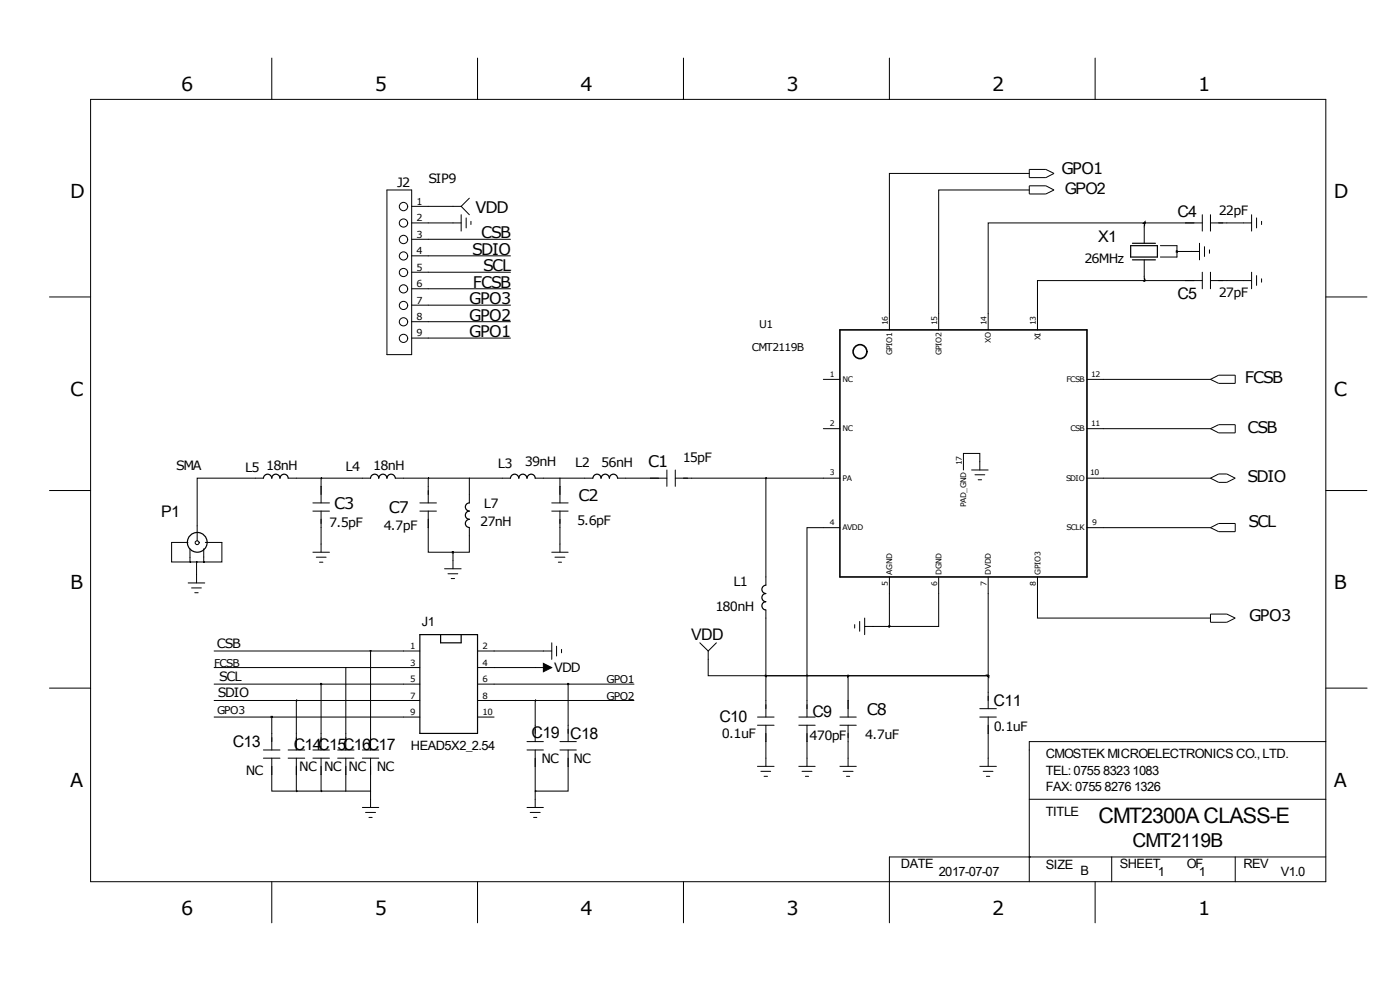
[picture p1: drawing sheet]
<svg xmlns="http://www.w3.org/2000/svg" width="297mm" height="210mm" viewBox="0 0 297 210" stroke-linecap="round" stroke-linejoin="round" font-family="sans-serif">
<g fill="none" stroke="#000" stroke-width=".21">
<path d="M57.7 12.3v8.8M101.3 12.3v8.8M145 12.3v8.8M188.7 12.3v8.8M232.3 12.3v8.8M19.2 21.1h262.1v165.9h-262.1zM218.4 36.8h-29.7v33.2M218.4 35.9h3.5l1.7 .9-1.7 .9h-3.5zM218.4 39.4h3.5l1.7 .9-1.7 .8h-3.5zM82.1 40.3h5.2v34.9h-5.2zM87.3 47.3h10.5M87.3 43.8h10.5"/>
<path d="M87.3 50.8h21M87.3 54.3h21M87.3 57.7h21M97.8 45.6v3.4M97.8 43.8l1.8 1.8M98.9 46.2v2.1M99.6 42l-1.8 1.8M99.9 46.9v.7M218.4 40.3h-19.3v29.7M242.7 55.1l.1 4.4M242.8 47.3l-.1 4.3M242.8 59.5h-22.7v10.5"/>
<path d="M242.8 47.3h-33.2v22.7M242.8 47.3h12.3M242.8 59.5h12.3M246.2 52.1h3.5v2.4h-3.5M249.7 53.3h4.8M254.5 51.6v3.5M255.1 45.6v3.4M255.1 57.7v3.6M255.5 52.3v2.1M256.6 53v.7M256.8 47.3h8.7M256.8 45.6v3.4"/>
<path d="M256.8 57.7v3.6M256.8 59.5h8.7M265.5 45.6v3.4M265.5 57.7v3.6M266.6 46.2v2.1M266.6 58.5v2M267.6 46.9v.7M267.6 59.1v.8M10.5 63h8.7M87.3 61.3h21M87.3 64.7h21M87.3 68.2h21"/>
<path d="M87.3 71.7h21M281.3 63h8.7M141.5 99.7v3.5M143.3 99.7v3.5M174.7 90.9h3.5M174.7 80.5h3.5M204.4 99.7v-3.5h3.5v3.5M206.1 99.7h3.5M230.6 90.9h26.2M230.6 80.5h26.2M256.8 80.5l1.7-.9h3.5v1.7h-3.5zM256.8 90.9l1.7-.8h3.5v1.7h-3.5z"/>
<path d="M10.5 104.1h8.7M39.9 115.1h-3.5v4.1h3.9M40.3 116.5v2.7M40.3 119.2h2.9M41.7 119.2v4.5M43.2 116.4v2.8M43.6 115.1h3.5v4.1h-3.9M55.9 101.4h-14.1v13.3M61.1 101.4h17.5M66.4 108.4h3.5M66.4 106.7h3.5M66.4 117.1h3.5"/>
<path d="M67.1 118.2h2.1M67.8 119.3h.7M68.1 101.4v5.3M68.1 108.4v8.7M83.9 101.4h24.4M89.1 108.4h3.5M89.1 106.7h3.5M90.8 108.4v8.7h5.3M90.8 101.4v5.3M96.1 117.1v3.5M99.6 111.9v5.2h-3.5M99.6 101.4v5.3"/>
<path d="M113.5 101.4h12.3M117.1 108.4h3.4M117.1 106.7h3.4M117.1 117.1h3.4M117.7 118.2h2.1M118.4 119.3h.7M118.8 101.4v5.3M118.8 108.4v8.7M131 101.4h10.5M143.3 101.4h34.9M162.5 101.4v22.7M178.2 111.9h-7v31.4"/>
<path d="M206.8 100.7h2.1M207.5 101.8h.7M230.6 111.9h26.2M230.6 101.4h26.2M256.8 111.9l1.7-.9h3.5v1.8h-3.5zM256.8 101.4l1.7-.9h1.8l1.7 .9-1.7 .9h-1.8zM281.3 104.1h8.7M39.9 123.7h3.5M40.6 124.7h2.1M41.3 125.7h.7M45.4 138.1h43.7M78.6 138.1v21"/>
<path d="M94.3 120.6h3.5M95 121.7h2.1M95.7 122.7h.7M101.3 138.1h15.8M117.1 136.4v3.5M118.1 137.1v2M119.1 137.8v.7M148.5 136.4l1.7 1.7M150.2 138.1v5.2h59.4M152 136.4l-1.8 1.7M162.5 129.4v22.7M181.3 132.5v.7"/>
<path d="M182.4 131.8v2.1M183.4 132.9h5.3M183.4 131.1v3.5M188.7 122.4v10.5M199.1 122.4v10.5h-10.4M209.6 122.4v27.9M220.1 122.4v8.7h36.7M256.8 130.3h3.5l1.7 .8-1.7 .9h-3.5zM10.5 146h8.7M45.4 152.1h43.7M45.4 141.6h43.7M45.4 145.1h43.7"/>
<path d="M45.4 148.6h43.7M55.9 159.1h3.5M57.7 152.1v7M61.1 159.1h3.5M62.9 148.6v10.5M66.4 159.1h3.5M68.1 145.1v14M71.6 159.1h3.5M73.4 141.6v17.5M76.9 159.1h3.4M101.3 152.1h3.5M101.3 141.6h15.8"/>
<path d="M101.3 145.1h33.2M101.3 148.6h33.2M111.8 157.3h3.5M111.8 159.1h3.5M113.5 148.6v8.7M113.5 159.1v12.2M115.3 140.7l1.8 .9-1.8 .9zM118.8 157.3h3.5M118.8 159.1h3.5M120.5 159.1v8.7h-7M120.5 145.1v12.2M160.7 152.1h3.5"/>
<path d="M160.7 153.8h3.5M162.5 153.8v8.8M162.5 143.3h47.1M169.5 152.1h3.4M169.5 153.8h3.4M171.2 143.3h.1M171.2 143.3v8.8M171.2 153.8v8.8M178.2 152.1h3.5M178.2 153.8h3.5M179.9 143.3v8.8M179.9 153.8v8.8"/>
<path d="M207.9 150.3h3.5M207.9 152.1h3.5M209.6 143.3h.1M209.6 152.1v10.5M281.3 157.3h-62.9v29.7M281.3 146h8.7M55.9 160.8h3.5M57.7 160.8v7h5.2M61.1 160.8h3.5M62.9 160.8v7M62.9 167.8h15.7M66.4 160.8h3.5"/>
<path d="M68.1 160.8v7M71.6 160.8h3.5M73.4 160.8v7M76.9 160.8h3.4M76.9 171.3h3.4M77.6 172.3h2.1M78.3 173.4h.7M78.6 160.8v10.5M111.8 171.3h3.5M112.5 172.3h2.1M113.2 173.4h.7M160.7 162.6h3.5"/>
<path d="M161.4 163.6h2.1M162.1 164.7h.7M169.5 162.6h3.4M170.1 163.6h2.2M170.9 164.7h.6M178.2 162.6h3.5M178.9 163.6h2.1M179.6 164.7h.7M207.9 162.6h3.5M208.6 163.6h2.1M209.3 164.7h.7M218.4 169.5h62.9"/>
<path d="M57.7 187v8.7M101.3 187v8.7M145 187v8.7M218.4 181.8h.1M232.3 187v8.7M235.8 181.8v5.2M262 181.8v5.2M281.3 181.8h-92.6v13.9"/>
<circle cx="85.6" cy="50.8" r=".89"/>
<circle cx="85.6" cy="43.8" r=".88"/>
<circle cx="85.6" cy="47.3" r=".88"/>
<circle cx="85.6" cy="54.3" r=".88"/>
<circle cx="85.6" cy="57.8" r=".88"/>
<circle cx="85.6" cy="61.3" r=".88"/>
<circle cx="85.6" cy="68.3" r=".88"/>
<circle cx="85.6" cy="64.8" r=".88"/>
<circle cx="85.6" cy="71.8" r=".88"/>
<circle cx="41.8" cy="115.1" r=".42"/>
</g>
<g fill="none" stroke="#000" stroke-width=".25">
<path d="M239.9 52.1h5.6v2.4h-5.6zM240.2 51.6h4.9M240.2 55.1h4.9M55.9 101.4a.89 .89 0 0 1 .9-.8 .89 .89 0 0 1 .9 .8 .87 .87 0 0 1 .8-.8 .87 .87 0 0 1 .9 .8 .87 .87 0 0 1 .9-.8 .87 .87 0 0 1 .8 .8M78.6 101.4a.87 .87 0 0 1 .9-.8 .87 .87 0 0 1 .8 .8 .87 .87 0 0 1 .9-.8 .87 .87 0 0 1 .9 .8 .89 .89 0 0 1 .9-.8 .89 .89 0 0 1 .9 .8M99.6 106.7a.87 .87 0 0 0-.9 .8 .87 .87 0 0 0 .9 .9 .87 .87 0 0 0-.9 .9 .87 .87 0 0 0 .9 .9 .87 .87 0 0 0-.9 .8 .87 .87 0 0 0 .9 .9M108.3 101.4a.89 .89 0 0 1 .9-.8 .89 .89 0 0 1 .9 .8 .87 .87 0 0 1 .8-.8 .87 .87 0 0 1 .9 .8 .87 .87 0 0 1 .9-.8 .87 .87 0 0 1 .8 .8M125.8 101.4a.87 .87 0 0 1 .8-.8 .87 .87 0 0 1 .9 .8 .89 .89 0 0 1 .9-.8 .89 .89 0 0 1 .9 .8 .87 .87 0 0 1 .9-.8 .87 .87 0 0 1 .8 .8M89.1 134.6h12.2v21h-12.2zM93.5 134.6v1.8h4.3v-1.8M162.5 127.6a.87 .87 0 0 0-.9 .9 .87 .87 0 0 0 .8 .9M162.5 125.9a.87 .87 0 0 0-.9 .8 .87 .87 0 0 0 .8 .9"/>
<path d="M162.5 124.1a.89 .89 0 0 0-.9 .9 .89 .89 0 0 0 .8 .9"/>
<circle cx="41.8" cy="115" r="2.1"/>
</g>
<g fill="none" stroke="#000" stroke-width=".34">
<path d="M178.2 70h52.4v52.4h-52.4z"/>
<circle cx="182.4" cy="74.6" r="1.47"/>
</g>
<g fill="#000">
<path d="M115.3 140.7l1.8 .9-1.8 .9z"/>
<circle cx="99.6" cy="101.4" r=".21"/>
<circle cx="118.8" cy="101.4" r=".21"/>
<circle cx="73.4" cy="141.6" r=".21"/>
<circle cx="73.4" cy="167.8" r=".21"/>
<circle cx="78.6" cy="167.8" r=".21"/>
</g>
<g fill="none" stroke="#000" stroke-width=".42">
<path d="M242.8 47.3h.1M242.8 59.5h.1M249.7 53.3h.1M40.3 119.2h.1M41.7 119.2h.1M43.2 119.2h.1M68.2 101.4h.1M90.8 101.4h.1M96.1 117.1h.1M162.5 101.4h.1M78.6 138.1h.1M188.7 132.9h.1"/>
<path d="M57.7 152.1h.1M62.9 148.6h.1M68.2 145.1h.1M113.6 148.6h.1M120.6 145.1h.1M162.5 143.3h.1M171.2 143.3h.1M180 143.3h.1M209.6 143.3h.1M62.9 167.8h.1M68.2 167.8h.1M113.6 167.8h.1"/>
</g>
<text font-size="4.5" x="233" y="174.6">CMT2300A CLASS-E</text>
<g font-size="4.1">
<text x="38.4" y="19.3">6</text>
<text x="79.5" y="19.3">5</text>
<text x="123.1" y="19.3">4</text>
<text x="166.8" y="19.3">3</text>
<text x="210.5" y="19.3">2</text>
<text x="254.2" y="19.3">1</text>
<text x="14.9" y="42">D</text>
<text x="283" y="42">D</text>
<text x="14.9" y="83.9">C</text>
<text x="283" y="83.9">C</text>
<text x="14.9" y="125">B</text>
<text x="283" y="125">B</text>
<text x="14.9" y="166.9">A</text>
<text x="283" y="166.9">A</text>
<text x="240.2" y="179.7">CMT2119B</text>
<text x="38.4" y="194">6</text>
<text x="79.5" y="194">5</text>
<text x="123.1" y="194">4</text>
<text x="166.8" y="194">3</text>
<text x="210.5" y="194">2</text>
<text x="254.2" y="194">1</text>
</g>
<g font-size="3.4">
<text x="225.2" y="37">GPO1</text>
<text x="225.9" y="41.1">GPO2</text>
<text x="100.9" y="45.2">VDD</text>
<text x="249.8" y="46.1">C4</text>
<text x="102.1" y="50.6">CSB</text>
<text x="233" y="51.3">X1</text>
<text x="100.2" y="54.1">SDIO</text>
<text x="102.5" y="57.6">SCL</text>
<text x="99.6" y="64.6">GPO3</text>
<text x="100.3" y="61.1">FCSB</text>
<text x="249.8" y="63.5">C5</text>
<text x="99.6" y="71.5">GPO1</text>
<text x="99.6" y="68.1">GPO2</text>
<text x="264.1" y="81.2">FCSB</text>
<text x="264.7" y="91.8">CSB</text>
<text x="137.5" y="99">C1</text>
<text x="70.9" y="108">C3</text>
<text x="122.7" y="106.3">C2</text>
<text x="264.7" y="102.3">SDIO</text>
<text x="34.2" y="109.6">P1</text>
<text x="82.5" y="108.8">C7</text>
<text x="264.8" y="111.7">SCL</text>
<text x="265" y="131.7">GPO3</text>
<text x="146.6" y="135.7">VDD</text>
<text x="210.8" y="149.8">C11</text>
<text x="152.6" y="153.1">C10</text>
<text x="172.3" y="152.1">C9</text>
<text x="183.9" y="151.7">C8</text>
<text x="49.4" y="158.4">C13</text>
<text x="62.3" y="159.1">C14C15C16C17</text>
<text x="112.8" y="156.5">C19</text>
<text x="121" y="156.8">C18</text>
</g>
<g font-size="2.7">
<text x="84.3" y="39.6">J2</text>
<text x="90.9" y="38.9">SIP9</text>
<text x="258.5" y="45.5">22pF</text>
<text x="230" y="55.8">26MHz</text>
<text x="258.5" y="63">27pF</text>
<text x="37.3" y="99.6">SMA</text>
<text x="52" y="100">L5</text>
<text x="56.5" y="99.6">18nH</text>
<text x="73.3" y="99.9">L4</text>
<text x="79.2" y="99.6">18nH</text>
<text x="105.6" y="99.3">L3</text>
<text x="111.3" y="98.8">39nH</text>
<text x="122" y="99.1">L2</text>
<text x="127.6" y="99">56nH</text>
<text x="144.8" y="97.9">15pF</text>
<text x="102.6" y="107.7">L7</text>
<text x="69.9" y="111.7">7.5pF</text>
<text x="81.4" y="112.4">4.7pF</text>
<text x="101.9" y="111.5">27nH</text>
<text x="122.4" y="111.4">5.6pF</text>
<text x="155.6" y="124.3">L1</text>
<text x="151.8" y="129.5">180nH</text>
<text x="46" y="137.4">CSB</text>
<text x="89.5" y="132.9">J1</text>
<text x="117.6" y="142.4">VDD</text>
<text x="46.2" y="147.9">SDIO</text>
<text x="46.5" y="144.4">SCL</text>
<text x="210.8" y="155">0.1uF</text>
<text x="87.2" y="159.1">HEAD5X2_2.54</text>
<text x="114.9" y="161.8">NC</text>
<text x="121.7" y="161.8">NC</text>
<text x="153.2" y="156.6">0.1uF</text>
<text x="171.8" y="157">470pF</text>
<text x="183.6" y="156.8">4.7uF</text>
<text x="221.9" y="160.8">CMOSTEK MICROELECTRONICS CO., LTD.</text>
<text x="52.2" y="164.3">NC</text>
<text x="63.5" y="163.6">NC</text>
<text x="68.7" y="163.6">NC</text>
<text x="74" y="163.6">NC</text>
<text x="79.9" y="163.4">NC</text>
<text x="221.9" y="164.3">TEL: 0755 8323 1083</text>
<text x="221.9" y="167.8">FAX: 0755 8276 1326</text>
<text x="221.9" y="173.1">TITLE</text>
<text x="191.1" y="184.1">DATE</text>
<text x="199.1" y="185.8">2017-07-07</text>
<text x="221.9" y="184.2">SIZE</text>
<text x="229.2" y="185.5">B</text>
<text x="237.6" y="184.1">SHEET</text>
<text x="245.6" y="185.8">1</text>
<text x="251.8" y="184.1">OF</text>
<text x="254.3" y="185.8">1</text>
<text x="263.8" y="184.1">REV</text>
<text x="271.7" y="185.8">V1.0</text>
</g>
<g font-size="2.3">
<text x="161.1" y="69.6">U1</text>
<text x="159.5" y="74.6">CMT2119B</text>
<text x="45.4" y="141.4">FCSB</text>
<text x="128.6" y="148.4">GPO2</text>
<text x="128.6" y="144.9">GPO1</text>
<text x="46.1" y="151.4">GPO3</text>
</g>
<g font-size="2">
<text x="88.4" y="43.4">1</text>
<text x="88.4" y="46.9">2</text>
<text x="88.4" y="50.4">3</text>
<text x="88.4" y="53.9">4</text>
<text x="88.4" y="57.4">5</text>
<text x="88.4" y="60.9">6</text>
<text x="88.4" y="64.4">7</text>
<text x="88.4" y="67.9">8</text>
<text x="88.4" y="71.4">9</text>
</g>
<g font-size="1.8">
<text x="87" y="137.7">1</text>
<text x="102.4" y="137.7">2</text>
<text x="87" y="141.3">3</text>
<text x="102.4" y="141.3">4</text>
<text x="87" y="144.7">5</text>
<text x="87" y="148.2">7</text>
<text x="102.4" y="148.2">8</text>
<text x="102.4" y="144.7">6</text>
<text x="87" y="151.7">9</text>
<text x="102.4" y="151.7">10</text>
</g>
<g font-size="1.6">
<text x="188.3" y="68.9" transform="rotate(-90 188.3 68.9)">16</text>
<text x="198.8" y="68.9" transform="rotate(-90 198.8 68.9)">15</text>
<text x="209.3" y="68.9" transform="rotate(-90 209.3 68.9)">14</text>
<text x="219.8" y="68.9" transform="rotate(-90 219.8 68.9)">13</text>
<text x="189.2" y="75.3" transform="rotate(-90 189.2 75.3)">GPIO1</text>
<text x="199.7" y="75.3" transform="rotate(-90 199.7 75.3)">GPIO2</text>
<text x="210.2" y="72.8" transform="rotate(-90 210.2 72.8)">XO</text>
<text x="220.7" y="72.2" transform="rotate(-90 220.7 72.2)">XI</text>
<text x="176" y="79.9">1</text>
<text x="178.7" y="81">NC</text>
<text x="226.2" y="81">FCSB</text>
<text x="231.5" y="80">12</text>
<text x="176" y="90.3">2</text>
<text x="178.7" y="91.5">NC</text>
<text x="227.1" y="91.5">CSB</text>
<text x="231.5" y="90.3">11</text>
<text x="176" y="100.8">3</text>
<text x="204.1" y="98.6" transform="rotate(-90 204.1 98.6)">17</text>
<text x="231.3" y="100.8">10</text>
<text x="178.7" y="102">PA</text>
<text x="205" y="107.6" transform="rotate(-90 205 107.6)">PAD_GND</text>
<text x="226.2" y="102">SDIO</text>
<text x="176" y="111.3">4</text>
<text x="178.7" y="112.5">AVDD</text>
<text x="226.2" y="112.5">SCLK</text>
<text x="231.7" y="111.3">9</text>
<text x="188.3" y="124.4" transform="rotate(-90 188.3 124.4)">5</text>
<text x="189.2" y="121.9" transform="rotate(-90 189.2 121.9)">AGND</text>
<text x="198.8" y="124.4" transform="rotate(-90 198.8 124.4)">6</text>
<text x="199.7" y="121.9" transform="rotate(-90 199.7 121.9)">DGND</text>
<text x="209.3" y="124.4" transform="rotate(-90 209.3 124.4)">7</text>
<text x="210.2" y="121.9" transform="rotate(-90 210.2 121.9)">DVDD</text>
<text x="219.8" y="124.4" transform="rotate(-90 219.8 124.4)">8</text>
<text x="220.7" y="121.9" transform="rotate(-90 220.7 121.9)">GPIO3</text>
</g>
</svg>
